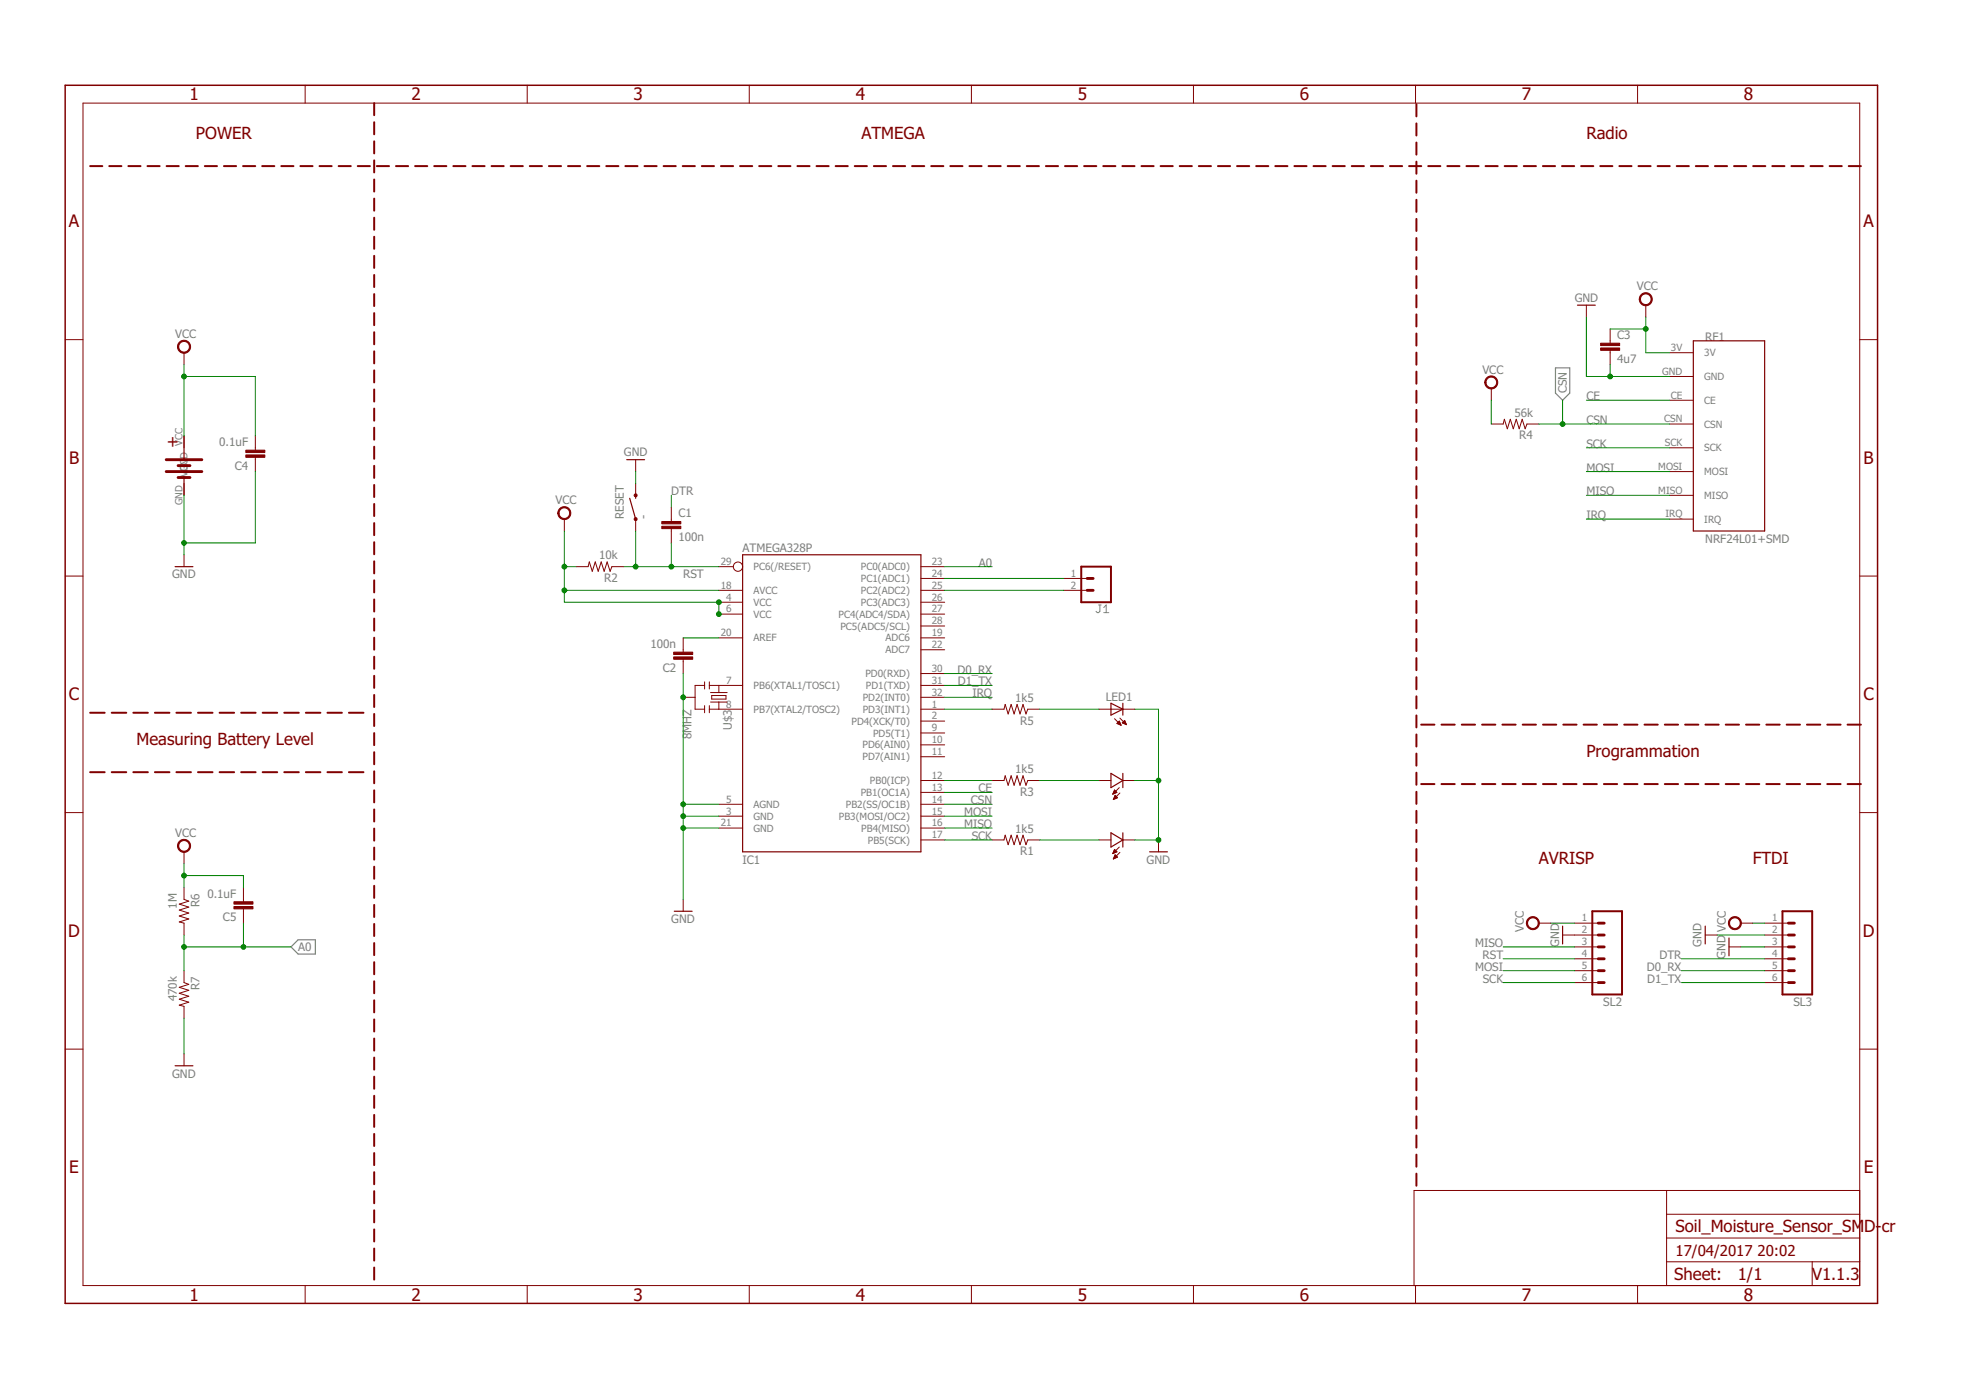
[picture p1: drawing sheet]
<svg xmlns="http://www.w3.org/2000/svg" width="420mm" height="297mm" viewBox="0 0 420 297" stroke-linecap="round" stroke-linejoin="round" font-family="sans-serif">
<path d="M234.8 129.3h.5M235.1 129.3v1.3l-.3 .3h-.3l-.3-.3M235.9 130.9h1.1M235.9 129.8l.5-.5v1.6" fill="none" stroke="#808080" stroke-width=".21"/>
<path d="M332.4 78.6h3.1v5.4l-1.6 1.5-1.5-1.5zM62.2 202.4l1.5-1.6h3.7v3.1h-3.7z" fill="none" stroke="#808080" stroke-width=".25"/>
<g fill="none" stroke="#800000" stroke-width=".42">
<path d="M19.3 35.5h2.6M23.3 35.5h2.7M27.4 35.5h2.6M31.5 35.5h2.6M35.6 35.5h2.6M39.7 35.5h2.6M43.8 35.5h2.6M47.9 35.5h2.6M51.9 35.5h2.6M56 35.5h2.6M60.1 35.5h2.6M64.2 35.5h2.6"/>
<path d="M68.3 35.5h2.6M72.4 35.5h2.6M76.5 35.5h2.6M80 22v2.6M80 26.1v2.6M80 30.2v2.6M80 34.3v2.6M80 38.4v2.5M80.5 35.5h2.6M84.6 35.5h2.6M88.7 35.5h2.6M92.8 35.5h2.6"/>
<path d="M96.9 35.5h2.6M101 35.5h2.6M105.1 35.5h2.6M109.1 35.5h2.6M113.2 35.5h2.6M117.3 35.5h2.6M121.4 35.5h2.6M125.5 35.5h2.6M129.6 35.5h2.6M133.6 35.5h2.6M137.7 35.5h2.6M141.8 35.5h2.6"/>
<path d="M145.9 35.5h2.6M150 35.5h2.6M154.1 35.5h2.6M158.2 35.5h2.6M162.2 35.5h2.6M166.3 35.5h2.6M170.4 35.5h2.6M174.5 35.5h2.6M178.6 35.5h2.6M182.7 35.5h2.6M186.8 35.5h2.6M190.8 35.5h2.6"/>
<path d="M194.9 35.5h2.6M199 35.5h2.6M203.1 35.5h2.6M207.2 35.5h2.6M211.3 35.5h2.6M215.3 35.5h2.7M219.4 35.5h2.6M223.5 35.5h2.6M227.6 35.5h2.6M231.7 35.5h2.6M235.8 35.5h2.6M239.9 35.5h2.6"/>
<path d="M243.9 35.5h2.6M248 35.5h2.6M252.1 35.5h2.6M256.2 35.5h2.6M260.3 35.5h2.6M264.4 35.5h2.6M268.5 35.5h2.6M272.5 35.5h2.6M276.6 35.5h2.6M280.7 35.5h2.6M284.8 35.5h2.6M288.9 35.5h2.6"/>
<path d="M293 35.5h2.6M297.1 35.5h2.6M301.1 35.5h2.6M302.7 22.3v2.6M302.7 26.4v2.6M302.7 30.5v2.5M302.7 34.5v2.6M302.7 38.6v2.6M305.2 35.5h2.6M309.3 35.5h2.6M313.4 35.5h2.6M317.5 35.5h2.6"/>
<path d="M321.6 35.5h2.6M325.6 35.5h2.7M329.7 35.5h2.6M333.8 35.5h2.6M337.9 35.5h2.6M342 35.5h2.6M346.1 35.5h2.6M350.2 35.5h2.6M354.2 35.5h2.6M358.3 35.5h2.6M362.4 35.5h2.6M366.5 35.5h2.6"/>
<path d="M370.6 35.5h2.6M374.7 35.5h2.6M378.8 35.5h2.6M382.8 35.5h2.6M386.9 35.5h2.6M391 35.5h2.6M395.1 35.5h2.6M80 42.4v2.6M80 46.5v2.6M80 50.6v2.6M80 54.7v2.6M80 58.8v2.5"/>
<path d="M302.7 42.7v2.6M302.7 46.8v2.6M302.7 50.9v2.5M302.7 54.9v2.6M302.7 59v2.6M80 62.8v2.6M80 66.9v2.6M80 71v2.6M80 75.1v2.6M80 79.1v2.6M302.7 63.1v2.6M302.7 67.2v2.6"/>
<path d="M302.7 71.3v2.6M302.7 75.4v2.5M302.7 79.4v2.6M80 83.2v2.6M80 87.3v2.6M80 91.4v2.6M80 95.5v2.5M80 99.5v2.6M302.7 83.5v2.6M302.7 87.6v2.6M302.7 91.7v2.6M302.7 95.8v2.5"/>
<path d="M302.7 99.8v2.6M80 103.6v2.6M80 107.7v2.6M80 111.8v2.6M80 115.9v2.5M80 120v2.5M302.7 103.9v2.6M302.7 108v2.6M302.7 112.1v2.6M302.7 116.1v2.6M80 124v2.6M80 128.1v2.6"/>
<path d="M80 132.2v2.6M80 136.3v2.5M231.1 121.1h6.3v7.6h-6.3zM302.7 120.2v2.6M302.7 124.3v2.6M302.7 128.4v2.6M302.7 132.5v2.6M302.7 136.5v2.6M19.3 152.3h3.1M23.9 152.3h3.1M28.5 152.3h3.1M33.1 152.3h3.1"/>
<path d="M37.7 152.3h3.1M42.3 152.3h3.1M46.9 152.3h3.1M51.5 152.3h3.1M56.1 152.3h3.1M60.7 152.3h3.2M65.4 152.3h3.1M70 152.3h3.1M74.6 152.3h3.1M80 140.3v2.6M80 144.4v2.6M80 148.5v2.6"/>
<path d="M80 152.6v2.6M80 156.7v2.5M302.7 140.6v2.6M302.7 144.7v2.6M302.7 148.8v2.6M302.7 152.9v2.5M302.7 157v2.5M303.7 154.9h2.9M308.1 154.9h2.8M312.4 154.9h2.8M316.7 154.9h2.9M321.1 154.9h2.8"/>
<path d="M325.4 154.9h2.9M329.8 154.9h2.8M334.1 154.9h2.8M338.4 154.9h2.9M342.8 154.9h2.8M347.1 154.9h2.8M351.5 154.9h2.8M355.8 154.9h2.8M360.1 154.9h2.9M364.5 154.9h2.8M368.8 154.9h2.8M373.1 154.9h2.9"/>
<path d="M377.5 154.9h2.8M381.8 154.9h2.9M386.2 154.9h2.8M390.5 154.9h2.9M394.8 154.9h2.9M19.3 165h3.1M23.9 165h3.1M28.5 165h3.1M33.1 165h3.1M37.7 165h3.1M42.3 165h3.1M46.9 165h3.1"/>
<path d="M51.5 165h3.1M56.1 165h3.1M60.7 165h3.2M65.4 165h3.1M70 165h3.1M74.6 165h3.1M80 160.7v2.6M80 164.8v2.6M80 168.9v2.6M80 173v2.6M80 177.1v2.5M302.7 161v2.6"/>
<path d="M302.7 165.1v2.6M302.7 169.2v2.6M302.7 173.3v2.6M302.7 177.4v2.5M303.7 167.6h2.9M308.1 167.6h2.8M312.4 167.6h2.8M316.7 167.6h2.9M321.1 167.6h2.8M325.4 167.6h2.9M329.8 167.6h2.8M334.1 167.6h2.8"/>
<path d="M338.4 167.6h2.9M342.8 167.6h2.8M347.1 167.6h2.8M351.5 167.6h2.8M355.8 167.6h2.8M360.1 167.6h2.9M364.5 167.6h2.8M368.8 167.6h2.8M373.1 167.6h2.9M377.5 167.6h2.8M381.8 167.6h2.9M386.2 167.6h2.8"/>
<path d="M390.5 167.6h2.9M394.8 167.6h2.9M80 181.1v2.6M80 185.2v2.6M80 189.3v2.6M80 193.4v2.6M80 197.4v2.6M302.7 181.4v2.6M302.7 185.5v2.6M302.7 189.6v2.6M302.7 193.7v2.6M302.7 197.8v2.5"/>
<path d="M340.3 194.7h6.3v17.8h-6.3zM380.9 194.7h6.4v17.8h-6.4zM80 201.5v2.6M80 205.6v2.6M80 209.7v2.6M80 213.8v2.5M80 217.8v2.6M302.7 201.8v2.6M302.7 205.9v2.6M302.7 210v2.6M302.7 214.1v2.6M302.7 218.2v2.5"/>
<path d="M80 221.9v2.6M80 226v2.6M80 230.1v2.6M80 234.2v2.5M80 238.3v2.5M302.7 222.2v2.6M302.7 226.3v2.6M302.7 230.4v2.6M302.7 234.5v2.6M302.7 238.6v2.6M80 242.3v2.6M80 246.4v2.6"/>
<path d="M80 250.5v2.6M80 254.6v2.5M80 258.6v2.6M302.7 242.7v2.5M302.7 246.7v2.6M302.7 250.8v2.6M80 262.7v2.6M80 266.8v2.6M80 270.9v2.6"/>
</g>
<g fill="none" stroke="#800000" stroke-width=".25">
<path d="M337.1 65.2h3.8M361.9 72.8h15.2v40.7h-15.2zM39.3 93.2v5M133.9 98.2h3.9M39.3 102v3.9M134.6 106.5l1.2 4.4M135.8 105.9v.6M158.7 118.6h38.1v63.4h-38.1zM37.4 121.1h3.8M237.4 150.3l2.6 1.3-2.6 1.2zM240 150.3v2.5M237.4 178l2.6 1.5-2.6 1.5z"/>
<path d="M237.4 165.3l2.6 1.5-2.6 1.5zM240 165.3v3M240 178v3M144.1 194.7h3.8M245.7 182h3.8M333.9 197.9v3.8M364.4 197.9v3.8M369.5 200.4v3.9M37.4 227.8h3.8"/>
</g>
<g fill="none" stroke="#800000" stroke-width=".21">
<path d="M65.2 18.2v3.8M112.7 18.2v3.8M160.1 18.2v3.8M207.6 18.2v3.8M255.1 18.2v3.8M302.5 18.2v3.8M350 18.2v3.8M17.7 22h379.7v252.7h-379.7zM13.9 72.6h3.8M39.3 75.4v2.5M339 65.2v2.6M344.1 70.3v3"/>
<path d="M344.1 74.9v3M351.7 65.2v2.6M356.8 75.4h5.1M397.4 72.6h3.9M39.3 93.2v2.5M54.6 93.2v3M54.6 97.7v3.1M135.8 98.2v2.6M318.7 90.6h2.5l.3-1 .6 2 .7-2 .6 2 .6-2 .7 2 .6-2 .6 2 .4-1h2.6M318.7 83v2.5M356.8 85.5h5.1M356.8 90.6h5.1"/>
<path d="M356.8 80.5h5.1M356.8 95.7h5.1M39.3 103.3v2.6M39.3 118.6v2.5M120.6 110.9v2.6M135.8 103.3v2.6M135.8 110.9v2.6M143.5 108.4v3M143.5 113v3M356.8 110.9h5.1M356.8 105.9h5.1M356.8 100.8h5.1"/>
<path d="M13.9 123.1h3.8M123.1 121.1h2.6l.2-1 .7 2 .6-2 .6 2 .7-2 .6 2 .7-2 .6 2 .4-1h2.5M146 136.3v3.1M153.6 136.3h5.1M153.6 126.2h5.1M153.6 121.1h3.1M153.6 128.7h5.1M153.6 131.2h5.1M196.8 136.3h5.1M196.8 138.9h5.1M196.8 126.2h5.1M196.8 121.1h5.1"/>
<path d="M196.8 123.6h5.1M196.8 128.7h5.1M196.8 131.2h5.1M196.8 133.8h5.1M227.3 126.2h5M227.3 123.6h5M397.4 123.1h3.9M146 149h2.5M146 140.9v3M150.6 146.5h-2.1v5.1h2.1M150.6 145.7v1.5M150.6 150.8v1.5"/>
<path d="M151.6 146.5h7.1M151.6 151.6h7.1M151.6 145.7v1.5M151.6 150.8v1.5M151.8 150h3.6M151.8 148h3.6M152.1 148.6h3.1v.8h-3.1zM153.6 146.5v1.5M153.6 150v1.6M196.8 146.5h5.1M196.8 151.6h5.1M196.8 143.9h5.1"/>
<path d="M196.8 149h5.1M196.8 154.1h5.1M196.8 156.6h5.1M196.8 159.2h5.1M212 151.6h2.6l.2-1.1 .7 2.1 .6-2.1 .6 2.1 .7-2.1 .6 2.1 .6-2.1 .7 2.1 .3-1h2.6M234.9 151.6h7.6M238.2 153.6l1.4 1.4M238.8 154.5h.6M238.8 154.6h.7M238.9 154.4h.5M239 154.3h.3M239.1 154.8h.4"/>
<path d="M239.1 154.2h.1M239.2 154.1l.4 .9-.9-.4zM239.3 153.5l1.4 1.4M239.4 154.9h.1M239.8 154.5l.5-.5 .4 .9zM239.9 154.4h.6M240 154.5h.6M240 154.3h.5M240.2 154.2h.2M240.2 154.6h.4M240.3 154.1h.1M240.5 154.8h.2"/>
<path d="M13.9 173.7h3.8M153.6 171.9h5.1M153.6 174.4h5.1M153.6 177h5.1M196.8 171.9h5.1M196.8 174.4h5.1M196.8 177h5.1M196.8 166.8h5.1M196.8 169.3h5.1M196.8 179.5h5.1M196.8 161.7h5.1M212 166.8h2.6l.2-1 .7 2 .6-2 .6 2 .7-2 .6 2 .6-2 .7 2 .3-1h2.6"/>
<path d="M212 179.5h2.6l.2-1 .7 2 .6-2 .6 2 .7-2 .6 2 .6-2 .7 2 .3-1h2.6M234.9 166.8h2.5M234.9 179.5h2.5M237.9 169.6h.2M237.9 169.5h.5M238 169.4h.6M238 170.8h.1M238 169.2h.6M238 170.7h.3M238.1 169.1h.4M238.1 170.6h.5M238.1 169h.3"/>
<path d="M238.1 170.5h.7M238.2 168.9h.1M238.2 170.3h.5M238.2 168.8l.5 .5-.9 .4zM238.2 170.2h.4M238.3 170.1h.1M238.3 170l-.4 .9M238.3 170l.5 .5-.9 .4M238.3 170h.1M239.2 168.3l-1.4 1.4M239.3 169.5l-1.4 1.4M240 166.8h2.5"/>
<path d="M240 179.5h2.5M247.6 179.5v2.5M397.4 173.7h3.9M39.3 182v2.6M39.3 189.7v2.5l1 .4-2 .6 2 .6-2 .7 2 .6-2 .6 2 .7-2 .6 1 .3v2.5M52 189.7v3M52 194.2v3.1M146 192.2v2.5M237.8 182.4h.1M237.9 182.3h.2M237.9 182.2h.5M238 182h.7"/>
<path d="M238 183.5h.1M238 183.4h.4M238 181.9h.6M238.1 181.8h.4M238.1 183.2h.6M238.1 181.7h.2M238.1 183.1h.7M238.2 181.5l-.4 .9M238.2 181.5l.5 .5M238.2 181.5h.1M238.2 183h.5M238.2 182.9h.3"/>
<path d="M238.3 182.8h.1M238.3 182.7l.5 .5-.9 .4zM238.7 182l-.9 .4M239.2 181l-1.4 1.4M239.3 182.2l-1.4 1.4M328.9 197.3h2.5M333.9 199.8h7.7M336.5 197.3h5.1M364.4 199.8h2.6M372 197.3h2.6M377.1 197.3h5.1M377.1 199.8h5.1"/>
<path d="M39.3 207.4v2.6l1 .4-2 .6 2 .6-2 .7 2 .6-2 .6 2 .7-2 .6 1 .3v2.5M336.5 202.4h5.1M336.5 204.9h5.1M336.5 207.4h5.1M336.5 210h5.1M369.5 202.4h2.5M377.1 202.4h5.1M377.1 204.9h5.1M377.1 207.4h5.1M377.1 210h5.1M13.9 224.2h3.8M39.3 225.2v2.6"/>
<path d="M397.4 224.2h3.9M356.2 254.4v20.3M356.2 259.5h41.2M397.4 254.4h-95.2v20.3M65.2 274.7v3.8M112.7 274.7v3.8M160.1 274.7v3.8M207.6 274.7v3.8M255.1 274.7v3.8M302.5 274.7v3.8M350 274.7v3.8M356.2 269.6h41.2"/>
<path d="M356.2 264.6h41.2M387.3 269.6v5.1"/>
<circle cx="157.7" cy="121.1" r=".99"/>
</g>
<g fill="#800000" stroke="#800000" stroke-width=".21">
<path d="M119.6 108.7a1.4 1.4 0 0 1 2.2 .2 1.4 1.4 0 0 1-.8 2.1 1.4 1.4 0 0 1-1.8-1.3h.3a1.14 1.14 0 0 1 1.6-1.1 1.14 1.14 0 0 1 .2 1.9 1.14 1.14 0 0 1-1.8-.6v-.2h-.3z" fill-rule="evenodd"/>
<path d="M326.6 196.3a1.39 1.39 0 0 1 2.2 .3 1.39 1.39 0 0 1-.8 2 1.39 1.39 0 0 1-1.8-1.3h.3a1.14 1.14 0 0 1 1.5-1.1 1.14 1.14 0 0 1 .3 1.9 1.14 1.14 0 0 1-1.8-.6v-.2h-.3z" fill-rule="evenodd"/>
<path d="M369.8 196.3a1.39 1.39 0 0 1 2.2 .3 1.39 1.39 0 0 1-.9 2 1.39 1.39 0 0 1-1.7-1.3h.2a1.14 1.14 0 0 1 1.7-1 1.14 1.14 0 0 1 .2 1.9 1.14 1.14 0 0 1-1.8-.7l-.1-.2h-.2z" fill-rule="evenodd"/>
<path d="M350.7 63a1.39 1.39 0 0 1 2.2 .2 1.39 1.39 0 0 1-.8 2.1 1.39 1.39 0 0 1-1.8-1.4h.3a1.14 1.14 0 0 1 1.6-1 1.14 1.14 0 0 1 .3 1.9 1.14 1.14 0 0 1-1.9-.6v-.3h-.3z" fill-rule="evenodd"/>
<path d="M317.7 80.8a1.39 1.39 0 0 1 2.2 .2 1.39 1.39 0 0 1-.8 2.1 1.39 1.39 0 0 1-1.8-1.4h.3a1.15 1.15 0 0 1 1.6-1.1 1.15 1.15 0 0 1 .3 2 1.15 1.15 0 0 1-1.9-.6v-.3h-.3z" fill-rule="evenodd"/>
<path d="M38.3 73.2a1.4 1.4 0 0 1 2.2 .2 1.4 1.4 0 0 1-.8 2.1 1.4 1.4 0 0 1-1.8-1.4h.3a1.15 1.15 0 0 1 1.6-1.1 1.15 1.15 0 0 1 .3 1.9 1.15 1.15 0 0 1-1.9-.5v-.3h-.3z" fill-rule="evenodd"/>
<path d="M38.3 179.8a1.4 1.4 0 0 1 2.2 .2 1.4 1.4 0 0 1-.8 2.1 1.4 1.4 0 0 1-1.8-1.3h.3a1.15 1.15 0 0 1 1.6-1.1 1.15 1.15 0 0 1 .3 1.9 1.15 1.15 0 0 1-1.9-.6v-.2h-.3z" fill-rule="evenodd"/>
<circle cx="135.8" cy="110.9" r=".33"/>
<circle cx="135.8" cy="105.9" r=".33"/>
</g>
<g fill="#800000" stroke="#800000" stroke-width=".21">
<path d="M141.4 112.5h4.1v.5h-4.1z"/>
<path d="M141.4 111.4h4.1v.6h-4.1z"/>
<path d="M144 139.4h4v.5h-4z"/>
<path d="M144 140.4h4v.5h-4z"/>
<path d="M342.1 74.4h4v.5h-4z"/>
<path d="M342.1 73.3h4v.6h-4z"/>
<path d="M52.5 96.2h4.1v.5h-4.1z"/>
<path d="M52.5 97.2h4.1v.5h-4.1z"/>
<path d="M50 192.7h4.1v.5h-4.1z"/>
<path d="M50 193.7h4.1v.5h-4.1z"/>
</g>
<g fill="none" stroke="#800000" stroke-width=".61">
<path d="M35.5 98.2h7.6M38.1 99.5h2.5M35.5 100.8h7.6M38.1 102h2.5M232.3 126.2h1.3M232.3 123.6h1.3M341.6 199.8h1.2M341.6 197.3h1.2M382.2 199.8h1.3M382.2 197.3h1.3M341.6 202.4h1.2M341.6 207.4h1.2"/>
<path d="M341.6 204.9h1.2M341.6 210h1.2M382.2 202.4h1.3M382.2 207.4h1.3M382.2 204.9h1.3M382.2 210h1.3"/>
</g>
<path d="M13.9 18.2h387.4v260.3h-387.4z" fill="none" stroke="#800000" stroke-width=".32"/>
<g fill="none" stroke="#008000" stroke-width=".21">
<path d="M39.3 77.9v15.3M339 67.8v12.7h17.8M344.1 77.9v2.6M344.1 70.3h7.6M351.7 67.8v7.6h5.1M39.3 80.5h15.3v12.7M318.7 85.5v5.1M328.9 90.6h27.9M333.9 85.5v5.1M339 95.7h17.8M339 85.5h17.8M39.3 105.9v12.7"/>
<path d="M54.6 100.8v15.2h-15.3M120.6 113.5v15.2h33v2.5M135.8 100.8v2.5M135.8 113.5v7.6M143.5 105.9v2.5M143.5 116v5.1M339 105.9h17.8M339 100.8h17.8M339 110.9h17.8M120.6 121.1h2.5M120.6 126.2h33M133.3 121.1h20.3"/>
<path d="M146 136.3h7.6M201.9 121.1h10.1M201.9 126.2h25.4M201.9 123.6h25.4M146 143.9v48.3M201.9 151.6h10.1M201.9 143.9h10.1M201.9 146.5h10.1M201.9 149h10.1M222.2 151.6h12.7M242.5 151.6h5.1v27.9h-5.1M146 171.9h7.6"/>
<path d="M146 174.4h7.6M146 177h7.6M201.9 179.5h10.1M201.9 171.9h10.1M201.9 174.4h10.1M201.9 177h10.1M201.9 166.8h10.1M201.9 169.3h10.1M222.2 179.5h12.7M222.2 166.8h12.7M242.5 166.8h5.1M39.3 184.6v5.1"/>
<path d="M39.3 199.8v7.6M39.3 187.1h12.7v2.6M52 197.3v5.1M331.4 197.3h5.1M367 199.8h10.1M374.6 197.3h2.5M39.3 217.6v7.6M39.3 202.4h22.9M321.2 202.4h15.3M321.2 204.9h15.3M321.2 207.4h15.3M321.2 210h15.3"/>
<path d="M359.3 204.9h17.8M359.3 207.4h17.8M359.3 210h17.8M372 202.4h5.1"/>
</g>
<g fill="#008000" stroke="#008000" stroke-width=".21">
<circle cx="146" cy="174.4" r=".51"/>
<circle cx="146" cy="177" r=".51"/>
<circle cx="146" cy="171.9" r=".51"/>
<circle cx="146" cy="149" r=".51"/>
<circle cx="247.6" cy="179.5" r=".51"/>
<circle cx="247.6" cy="166.8" r=".51"/>
<circle cx="344.1" cy="80.5" r=".51"/>
<circle cx="39.3" cy="116" r=".51"/>
<circle cx="143.5" cy="121.1" r=".51"/>
<circle cx="135.8" cy="121.1" r=".51"/>
<circle cx="120.6" cy="121.1" r=".51"/>
<circle cx="120.6" cy="126.2" r=".51"/>
<circle cx="153.6" cy="128.7" r=".51"/>
<circle cx="153.6" cy="131.2" r=".51"/>
<circle cx="351.7" cy="70.3" r=".51"/>
<circle cx="39.3" cy="80.5" r=".51"/>
<circle cx="39.3" cy="187.1" r=".51"/>
<circle cx="333.9" cy="90.6" r=".51"/>
<circle cx="39.3" cy="202.4" r=".51"/>
<circle cx="52" cy="202.4" r=".51"/>
</g>
<g font-size="3.7" fill="#800000">
<text x="40.5" y="21.4">1</text>
<text x="87.9" y="21.4">2</text>
<text x="135.4" y="21.4">3</text>
<text x="182.9" y="21.4">4</text>
<text x="230.3" y="21.4">5</text>
<text x="277.8" y="21.4">6</text>
<text x="325.3" y="21.4">7</text>
<text x="372.7" y="21.4">8</text>
<text x="14.7" y="48.6">A</text>
<text x="398.2" y="48.6">A</text>
<text x="14.8" y="99.1">B</text>
<text x="398.3" y="99.1">B</text>
<text x="14.7" y="149.7">C</text>
<text x="398.2" y="149.7">C</text>
<text x="14.6" y="200.2">D</text>
<text x="398.1" y="200.2">D</text>
<text x="14.8" y="250.7">E</text>
<text x="398.3" y="250.7">E</text>
<text x="40.5" y="277.9">1</text>
<text x="87.9" y="277.9">2</text>
<text x="135.4" y="277.9">3</text>
<text x="182.9" y="277.9">4</text>
<text x="230.3" y="277.9">5</text>
<text x="277.8" y="277.9">6</text>
<text x="325.3" y="277.9">7</text>
<text x="372.7" y="277.9">8</text>
</g>
<g font-size="3.6" fill="#800000">
<text x="41.9" y="29.7">POWER</text>
<text x="184.1" y="29.7">ATMEGA</text>
<text x="339" y="29.7">Radio</text>
<text x="38.1" y="95.7" transform="rotate(-90 38.1 95.7)">+</text>
<text x="29.2" y="159.2">Measuring Battery Level</text>
<text x="339" y="161.7">Programmation</text>
<text x="328.9" y="184.6">AVRISP</text>
<text x="374.6" y="184.6">FTDI</text>
<text x="358.1" y="263.3">Soil_Moisture_Sensor_SM</text>
<text x="398.4" y="263.3">D-</text>
<text x="402.1" y="263.3">cr</text>
<text x="357.8" y="273.6">Sheet:</text>
<text x="371.4" y="273.5">1/1</text>
<text x="387.3" y="273.5">V1.1.3</text>
</g>
<g font-size="3.2" fill="#800000">
<text x="358.1" y="268.4">17/04/2017</text>
<text x="375.6" y="268.4">20:02</text>
</g>
<g font-size="2.5" fill="#808080">
<text x="336.5" y="64.5">GND</text>
<text x="349.8" y="62">VCC</text>
<text x="37.4" y="72.2">VCC</text>
<text x="345.6" y="77.5">4u7</text>
<text x="345.6" y="72.5">C3</text>
<text x="364.4" y="72.8">RF1</text>
<text x="316.8" y="79.8">VCC</text>
<text x="323.6" y="89.1">56k</text>
<text x="334.8" y="84" transform="rotate(-90 334.8 84)">CSN</text>
<text x="339" y="85.5">CE</text>
<text x="46.9" y="95.3">0.1uF</text>
<text x="324.7" y="93.9">R4</text>
<text x="339" y="95.7">SCK</text>
<text x="339" y="90.6">CSN</text>
<text x="50.2" y="100.4">C4</text>
<text x="133.3" y="97.5">GND</text>
<text x="339" y="100.8">MOSI</text>
<text x="118.7" y="107.8">VCC</text>
<text x="143.5" y="105.8">DTR</text>
<text x="339" y="105.8">MISO</text>
<text x="133.3" y="110.9" transform="rotate(-90 133.3 110.9)">RESET</text>
<text x="138.4" y="110.9" transform="rotate(-90 138.4 110.9)">-</text>
<text x="145" y="110.5">C1</text>
<text x="339" y="110.9">IRQ</text>
<text x="128.1" y="119.6">10k</text>
<text x="145" y="115.6">100n</text>
<text x="158.7" y="118">ATMEGA328P</text>
<text x="364.4" y="116">NRF24L01+SMD</text>
<text x="36.8" y="123.6">GND</text>
<text x="129.1" y="124.4">R2</text>
<text x="146" y="123.6">RST</text>
<text x="209.2" y="121.1">A0</text>
<text x="139" y="138.5">100n</text>
<text x="141.6" y="143.6">C2</text>
<text x="204.6" y="143.9">D0_RX</text>
<text x="204.7" y="146.5">D1_TX</text>
<text x="207.8" y="149">IRQ</text>
<text x="236.3" y="149.8">LED1</text>
<text x="156.4" y="155.9" transform="rotate(-90 156.4 155.9)">U$3</text>
<text x="217" y="150">1k5</text>
<text x="218" y="154.8">R5</text>
<text x="147.8" y="157.9" transform="rotate(-90 147.8 157.9)">8MHZ</text>
<text x="217" y="165.3">1k5</text>
<text x="207.5" y="171.9">CSN</text>
<text x="209.1" y="169.3">CE</text>
<text x="218" y="170.1">R3</text>
<text x="37.4" y="178.9">VCC</text>
<text x="206" y="177">MISO</text>
<text x="206" y="174.4">MOSI</text>
<text x="207.7" y="179.5">SCK</text>
<text x="217" y="178">1k5</text>
<text x="158.7" y="184.6">IC1</text>
<text x="218" y="182.8">R1</text>
<text x="245.1" y="184.6">GND</text>
<text x="44.3" y="191.8">0.1uF</text>
<text x="37.8" y="194.2" transform="rotate(-90 37.8 194.2)">1M</text>
<text x="42.6" y="193.8" transform="rotate(-90 42.6 193.8)">R6</text>
<text x="47.7" y="196.9">C5</text>
<text x="143.5" y="197.3">GND</text>
<text x="63.7" y="203.2">A0</text>
<text x="315.2" y="202.3">MISO</text>
<text x="325.7" y="199.2" transform="rotate(-90 325.7 199.2)">VCC</text>
<text x="333.2" y="202.3" transform="rotate(-90 333.2 202.3)">GND</text>
<text x="363.7" y="202.3" transform="rotate(-90 363.7 202.3)">GND</text>
<text x="368.9" y="199.2" transform="rotate(-90 368.9 199.2)">VCC</text>
<text x="315.2" y="207.4">MOSI</text>
<text x="316.8" y="204.9">RST</text>
<text x="316.9" y="210">SCK</text>
<text x="351.9" y="207.4">D0_RX</text>
<text x="352" y="210">D1_TX</text>
<text x="354.6" y="204.9">DTR</text>
<text x="368.7" y="204.8" transform="rotate(-90 368.7 204.8)">GND</text>
<text x="37.8" y="214" transform="rotate(-90 37.8 214)">470k</text>
<text x="42.6" y="211.6" transform="rotate(-90 42.6 211.6)">R7</text>
<text x="342.6" y="215">SL2</text>
<text x="383.3" y="215">SL3</text>
<text x="36.8" y="230.3">GND</text>
</g>
<g font-size="2.1" fill="#808080">
<text x="357.1" y="75">3V</text>
<text x="364.2" y="76.1">3V</text>
<text x="355.2" y="80.1">GND</text>
<text x="364.2" y="81.2">GND</text>
<text x="357" y="85.2">CE</text>
<text x="364.2" y="86.3">CE</text>
<text x="39" y="95.3" transform="rotate(-90 39 95.3)">VCC</text>
<text x="355.7" y="90.3">CSN</text>
<text x="355.8" y="95.3">SCK</text>
<text x="364.2" y="91.4">CSN</text>
<text x="40.1" y="98.1" transform="rotate(-90 40.1 98.1)">D</text>
<text x="40.1" y="101.9" transform="rotate(-90 40.1 101.9)">VGN</text>
<text x="40.1" y="100.6" transform="rotate(-90 40.1 100.6)">C</text>
<text x="40.1" y="99.3" transform="rotate(-90 40.1 99.3)">C</text>
<text x="354.4" y="100.4">MOSI</text>
<text x="364.2" y="101.5">MOSI</text>
<text x="364.2" y="96.5">SCK</text>
<text x="39" y="108" transform="rotate(-90 39 108)">GND</text>
<text x="354.4" y="105.5">MISO</text>
<text x="364.2" y="106.6">MISO</text>
<text x="355.9" y="110.6">IRQ</text>
<text x="364.2" y="111.7">IRQ</text>
<text x="154" y="125.8">18</text>
<text x="154" y="120.7">29</text>
<text x="161" y="121.8">PC6(/RESET)</text>
<text x="184" y="121.8">PC0(ADC0)</text>
<text x="184" y="124.4">PC1(ADC1)</text>
<text x="199.1" y="120.7">23</text>
<text x="199.1" y="123.3">24</text>
<text x="199.1" y="125.8">25</text>
<text x="228.9" y="123.3">1</text>
<text x="228.9" y="125.8">2</text>
<text x="155.2" y="128.3">4</text>
<text x="155.2" y="130.9">6</text>
<text x="161" y="126.9">AVCC</text>
<text x="161" y="129.5">VCC</text>
<text x="184" y="126.9">PC2(ADC2)</text>
<text x="184" y="129.5">PC3(ADC3)</text>
<text x="199.1" y="128.3">26</text>
<text x="199.1" y="130.9">27</text>
<text x="154" y="136">20</text>
<text x="161" y="137.1">AREF</text>
<text x="161" y="132">VCC</text>
<text x="179.2" y="132">PC4(ADC4/SDA)</text>
<text x="179.6" y="134.5">PC5(ADC5/SCL)</text>
<text x="189.3" y="137.1">ADC6</text>
<text x="199.1" y="136">19</text>
<text x="199.1" y="133.4">28</text>
<text x="189.3" y="139.6">ADC7</text>
<text x="199.1" y="138.5">22</text>
<text x="199.1" y="143.6">30</text>
<text x="155.2" y="146.1">7</text>
<text x="161" y="147.2">PB6(XTAL1/TOSC1)</text>
<text x="184.4" y="149.8">PD2(INT0)</text>
<text x="185" y="144.7">PD0(RXD)</text>
<text x="185" y="147.2">PD1(TXD)</text>
<text x="199.1" y="146.1">31</text>
<text x="199.1" y="148.7">32</text>
<text x="155.2" y="151.2">8</text>
<text x="161" y="152.3">PB7(XTAL2/TOSC2)</text>
<text x="182" y="154.9">PD4(XCK/T0)</text>
<text x="184.4" y="152.3">PD3(INT1)</text>
<text x="199.1" y="151.2">1</text>
<text x="199.1" y="153.7">2</text>
<text x="184.3" y="159.9">PD6(AIN0)</text>
<text x="186.6" y="157.4">PD5(T1)</text>
<text x="199.1" y="156.3">9</text>
<text x="199.1" y="158.8">10</text>
<text x="199.1" y="161.4">11</text>
<text x="184.3" y="162.5">PD7(AIN1)</text>
<text x="185.9" y="167.6">PB0(ICP)</text>
<text x="199.1" y="166.4">12</text>
<text x="155.2" y="171.5">5</text>
<text x="161" y="172.6">AGND</text>
<text x="180.8" y="172.6">PB2(SS/OC1B)</text>
<text x="183.9" y="170.1">PB1(OC1A)</text>
<text x="199.1" y="169">13</text>
<text x="199.1" y="171.5">14</text>
<text x="154" y="176.6">21</text>
<text x="155.2" y="174.1">3</text>
<text x="161" y="175.2">GND</text>
<text x="161" y="177.7">GND</text>
<text x="179.3" y="175.2">PB3(MOSI/OC2)</text>
<text x="184" y="177.7">PB4(MISO)</text>
<text x="199.1" y="174.1">15</text>
<text x="199.1" y="176.6">16</text>
<text x="199.1" y="179.1">17</text>
<text x="185.5" y="180.3">PB5(SCK)</text>
<text x="338.1" y="196.9">1</text>
<text x="378.7" y="196.9">1</text>
<text x="338.1" y="199.5">2</text>
<text x="338.1" y="202">3</text>
<text x="378.7" y="199.5">2</text>
<text x="378.7" y="202">3</text>
<text x="338.1" y="204.5">4</text>
<text x="338.1" y="207.1">5</text>
<text x="338.1" y="209.6">6</text>
<text x="378.7" y="204.5">4</text>
<text x="378.7" y="207.1">5</text>
<text x="378.7" y="209.6">6</text>
</g>
</svg>
